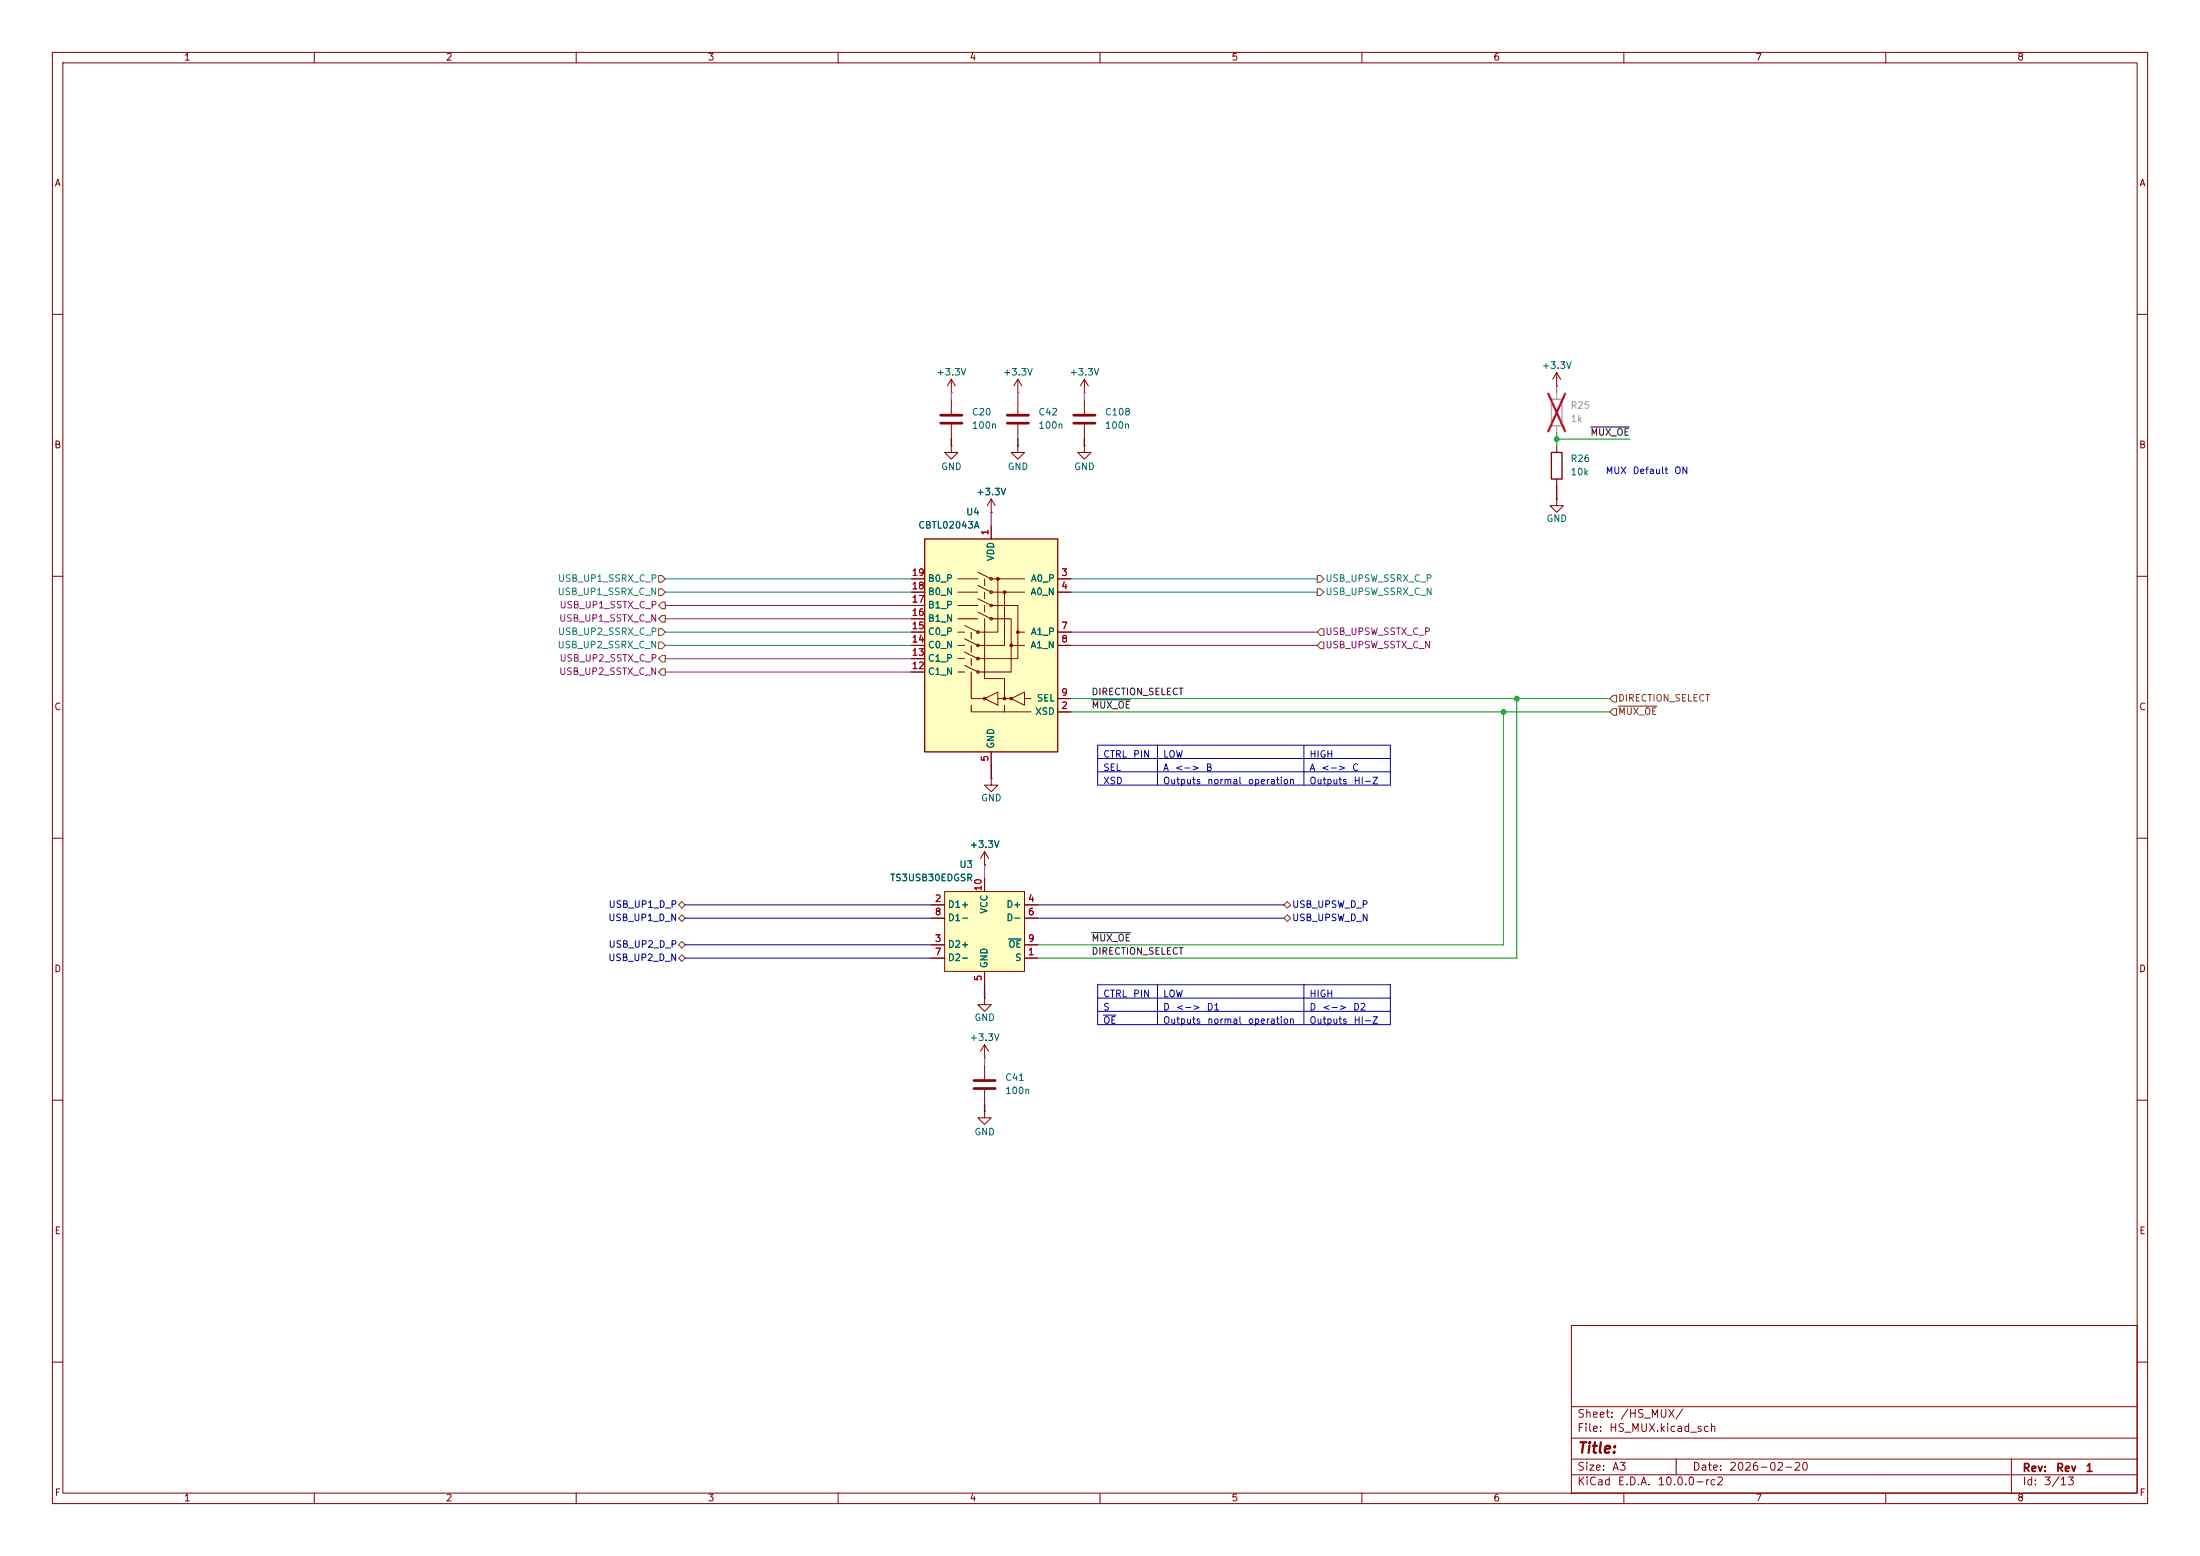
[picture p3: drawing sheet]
<svg xmlns="http://www.w3.org/2000/svg" width="420mm" height="297mm" viewBox="0 0 420 297" stroke-linecap="round" stroke-linejoin="round" font-family="sans-serif">
<g fill="none" stroke="#840000" stroke-width=".19">
<path d="M10 10h400v277h-400zM12 12h396v273h-396zM60 10v2M110 10v2M160 10v2M210 10v2M260 10v2M310 10v2M360 10v2M10 60h2M181.6 74.9h.1M181.6 72.4l-.8 1.3"/>
<path d="M181.6 72.4l.8 1.3M181.6 72.4v2.5M194.3 74.9h.1M194.3 72.4v2.5M194.3 76.2v2.8M194.3 72.4l-.8 1.3M194.3 72.4l.8 1.3M207 76.2v2.8M408 60h2M181.6 85.1v1.3h-1.3l1.3 1.2 1.3-1.2h-1.3M181.6 85.1h.1M194.3 85.1v1.3h-1.3l1.3 1.2 1.3-1.2h-1.3"/>
<path d="M194.3 85.1h.1M194.3 81v2.8M207 81v2.8M10 110h2M408 110h2M10 160h2M189.2 148.6v1.3h1.3l-1.3 1.2-1.2-1.2h1.2M189.2 148.6h.1M408 160h2M188 165.1h.1M188 162.6v2.5M188 162.6l-.8 1.2"/>
<path d="M188 162.6l.7 1.2M188 190.5v1.3h1.2l-1.2 1.2-1.3-1.2h1.3M188 190.5h.1M188 199.4l-.8 1.3M188 199.4l.7 1.3M188 199.4v2.5M10 210h2M188 201.9h.1M408 210h2M300 253h108v32h-108zM10 260h2M300 278.5h108"/>
<path d="M300 274.5h108M300 268.5h108M320 278.5v3M384 278.5v6.5M408 260h2M60 285v2M110 285v2M160 285v2M210 285v2M260 285v2M300 281.5h108M310 285v2"/>
<path d="M360 285v2"/>
</g>
<path d="M192.3 79.2h4M205 79.2h4M192.3 80.8h4M205 80.8h4" fill="none" stroke="#840000" stroke-width=".51"/>
<path d="M176.5 102.9h25.4v40.6h-25.4z" fill="#ffffc2"/>
<path d="M176.5 102.9h25.4v40.6h-25.4z" fill="none" stroke="#840000" stroke-width=".25"/>
<g fill="none" stroke="#840000" stroke-width=".19">
<path d="M181.6 76.2v2.8M207 74.9h.1M207 72.4l-.8 1.3M207 72.4l.8 1.3M207 72.4v2.5M181.6 81v2.8M189.2 97.8h.1M189.2 95.3v2.5M189.2 95.3l-.7 1.2M189.2 95.3l.8 1.2M207 85.1v1.3h-1.3l1.3 1.2 1.3-1.2h-1.3M207 85.1h.1"/>
<path d="M174 110.5h2.5M174 113h2.5M174 115.6h2.5M174 118.1h2.5M182.9 110.5h3.8M182.9 113h3.8M182.9 115.6h3.8M182.9 118.1h3.8M186.7 109.2l2.5 1.3h6.4M186.7 111.8l2.5 1.2h6.4M186.7 114.3l2.5 1.3h5.1v5.1h1.3M186.7 116.8l2.5 1.3h3.8v5.1h2.6"/>
<path d="M188 118.1v11.4h3.8v3.9h1.2M188 110.5v1.3M188 113v1.3M188 115.6v1.2M189.2 100.3v2.6M190.5 110.5v10.2h-3.8l-2.6-1.3M191.8 113v10.2h-5.1l-2.6-1.3M201.9 110.5h2.6M201.9 113h2.6M174 120.7h2.5M174 123.2h2.5M174 125.7h2.5"/>
<path d="M174 128.3h2.5M182.9 120.7h1.2M182.9 123.2h1.2M182.9 125.7h1.2M182.9 128.3h1.2M185.4 134.6v1.3h6.4M185.4 128.3v5.1h2.6M185.4 120.7v1.2M185.4 123.2v1.3M185.4 125.7v1.3M188 133.4l2.5-1.3v2.5zM190.5 133.4h1.3"/>
<path d="M191.8 134.6v1.3h5M193 123.2v5.1h-6.3l-2.6-1.3M193 133.4l2.6-1.3v2.5zM194.3 120.7v5h-7.6l-2.6-1.2M195.6 133.4h1.2M201.9 133.4h2.6M201.9 120.7h2.6M201.9 123.2h2.6M201.9 135.9h2.6M189.2 143.5v2.6M188 212.1v1.3h-1.3l1.3 1.2 1.2-1.2h-1.2M188 212.1h.1"/>
<path d="M188 203.2v2.8M188 208v2.8"/>
<circle cx="189.2" cy="118.1" r=".25"/>
<circle cx="189.2" cy="113" r=".25"/>
<circle cx="189.2" cy="110.5" r=".25"/>
<circle cx="189.2" cy="115.6" r=".25"/>
<circle cx="186.7" cy="125.7" r=".25"/>
<circle cx="186.7" cy="120.6" r=".25"/>
<circle cx="186.7" cy="128.3" r=".25"/>
<circle cx="186.7" cy="123.2" r=".25"/>
<circle cx="188" cy="133.3" r=".25"/>
<circle cx="193" cy="133.3" r=".25"/>
</g>
<g fill="#840000" stroke="#840000" stroke-width=".19">
<circle cx="194.3" cy="120.6" r=".25"/>
<circle cx="193" cy="123.2" r=".25"/>
<circle cx="191.8" cy="113" r=".25"/>
<circle cx="190.5" cy="110.5" r=".25"/>
<circle cx="191.8" cy="133.3" r=".25"/>
</g>
<path d="M179.6 79.2h4M179.6 80.8h4M185.9 207.8h4.1M185.9 206.2h4.1" fill="none" stroke="#840000" stroke-width=".51"/>
<path d="M180.3 170.2h15.3v15.2h-15.3z" fill="#ffffc2"/>
<g fill="none" stroke="#840000" stroke-width=".19">
<path d="M297.2 73.7h.1M297.2 71.1v2.6M297.2 71.1l-.8 1.3M297.2 71.1l.7 1.3M189.2 97.8h.1M297.2 95.3v1.2h1.2l-1.2 1.3-1.3-1.3h1.3M297.2 95.3h.1M297.2 85.1v1.3M297.2 91.4v1.3M174 110.5h2.5M174 113h2.5M174 118.1h2.5"/>
<path d="M174 115.6h2.5M189.2 100.3v2.6M201.9 110.5h2.6M201.9 113h2.6M174 120.7h2.5M174 123.2h2.5M174 128.3h2.5M174 125.7h2.5M201.9 135.9h2.6M201.9 120.7h2.6M201.9 123.2h2.6M201.9 133.4h2.6"/>
<path d="M189.2 143.5v2.6M177.8 172.7h2.5M177.8 175.3h2.5M180.3 170.2h15.3v15.2h-15.3zM188 165.1h.1M188 167.6v2.6M195.6 172.7h2.5M195.6 175.3h2.5M177.8 182.9h2.5M177.8 180.3h2.5M188 185.4v2.6M195.6 182.9h2.5"/>
<path d="M195.6 180.3h2.5"/>
</g>
<path d="M192.5 179.2h2.4" fill="none" stroke="#006464" stroke-width=".19"/>
<path d="M296.2 86.4h2v5h-2z" fill="none" stroke="#840000" stroke-width=".25"/>
<path d="M296.2 76.2h2v5.1h-2z" fill="none" stroke="#a1a1a1" stroke-width=".25"/>
<path d="M297.2 74.9v1.3M297.2 81.3v1.3" fill="none" stroke="#a1a1a1" stroke-width=".19"/>
<path d="M295.6 75.2l3.2 7.1M298.8 75.2l-3.2 7.1" fill="none" stroke="#e12e31" stroke-width=".46"/>
<g fill="none" stroke="#725600" stroke-width=".19">
<path d="M125.7 112.4h.7l.6 .6-.6 .7h-.7zM125.7 109.9h.7l.6 .6-.6 .6h-.7zM126.4 117.5h.6v1.2h-.6l-.7-.6zM126.4 114.9h.6v1.3h-.6l-.7-.6zM251.5 112.4h.6l.6 .6-.6 .7h-.6zM251.5 109.9h.6l.6 .6-.6 .6h-.6zM125.7 120h.7l.6 .7-.6 .6h-.7zM125.7 122.6h.7l.6 .6-.6 .6h-.7zM126.4 125.1h.6v1.3h-.6l-.7-.7zM126.4 127.6h.6v1.3h-.6l-.7-.6zM252.1 122.6h.6v1.2h-.6l-.6-.6zM252.1 120h.6v1.3h-.6l-.6-.6z"/>
<path d="M308 135.3h.6v1.2h-.6l-.7-.6zM308 132.7h.6v1.3h-.6l-.7-.6zM308.9 134.8h7.4M129.5 175.3l.7-.7 .6 .7-.6 .6zM130.2 172.1l.6 .6-.6 .7-.7-.7zM245.1 175.3l.6-.7 .7 .7-.7 .6zM245.7 172.1l.7 .6-.7 .7-.6-.7zM129.5 180.3l.7-.6 .6 .6-.6 .7zM130.2 182.2l.6 .7-.6 .6-.7-.6z"/>
</g>
<path d="M303.6 81.5h7.4M208.4 133.6h7.4M208.4 178h7.4" fill="none" stroke="#0f0f0f" stroke-width=".19"/>
<path d="M209.5 142.2h55.9v7.7h-55.9zM209.5 144.8h55.9M209.5 147.3h55.9M221 142.2v7.7M248.9 142.2v7.7M209.5 190.5h55.9M209.5 193h55.9M209.5 188h55.9v7.6h-55.9zM210.6 193.8h2.5M221 188v7.6M248.9 188v7.6" fill="none" stroke="#0000c2" stroke-width=".19"/>
<path d="M127 110.5h47M127 113h47M204.5 110.5h47M204.5 113h47M127 123.2h47M127 120.7h47" fill="none" stroke="#008484" stroke-width=".19"/>
<path d="M181.6 83.8v1.3M194.3 83.8v1.3M207 83.8v1.3M297.2 92.7v2.6M189.2 146.1v2.5M188 188v2.5M188 210.8v1.3" fill="none" stroke="#000" stroke-width=".25"/>
<path d="M127 118.1h47M127 115.6h47M127 128.3h47M127 125.7h47M204.5 120.7h47M204.5 123.2h47" fill="none" stroke="#840084" stroke-width=".19"/>
<path d="M130.8 175.3h47M130.8 172.7h47M198.1 175.3h47M198.1 172.7h47M130.8 180.3h47M130.8 182.9h47" fill="none" stroke="#000084" stroke-width=".19"/>
<path d="M181.6 74.9v1.3M194.3 74.9v1.3M207 74.9v1.3M297.2 73.7v1.2M189.2 97.8v2.5M188 165.1v2.5M188 201.9v1.3" fill="none" stroke="#f0f" stroke-width=".25"/>
<path d="M297.2 83.8h13.9M297.2 82.6v2.5M204.5 135.9h102.8M204.5 133.4h102.8M287 135.9v44.4h-88.9M289.6 133.4v49.5h-91.5" fill="none" stroke="#009600" stroke-width=".19"/>
<g fill="#009600" stroke="#009600" stroke-width=".19">
<circle cx="297.2" cy="83.8" r=".46"/>
<circle cx="289.6" cy="133.4" r=".46"/>
<circle cx="287" cy="135.9" r=".46"/>
</g>
<text font-size="2" fill="#840000" x="301" y="277.9">Title:</text>
<g font-size="1.5" fill="#840000">
<text x="301" y="273.7">File:</text>
<text x="301" y="271">Sheet:</text>
<text x="307.1" y="273.7">HS_MUX.kicad_sch</text>
<text x="309.2" y="271">/HS_MUX/</text>
<text x="301" y="281.1">Size:</text>
<text x="307.6" y="281.1">A3</text>
<text x="323" y="281.1">Date:</text>
<text x="330" y="281.1">2026-02-20</text>
<text x="386" y="281.3">Rev:</text>
<text x="392.4" y="281.3">Rev</text>
<text x="398" y="281.3">1</text>
<text x="301" y="283.9">KiCad</text>
<text x="308.7" y="283.9">E.D.A.</text>
<text x="316.3" y="283.9">10.0.0-rc2</text>
<text x="386" y="283.9">Id:</text>
<text x="390.1" y="283.9">3/13</text>
</g>
<g font-size="1.3" fill="#840000">
<text x="35" y="11.9">1</text>
<text x="85" y="11.9">2</text>
<text x="135" y="11.9">3</text>
<text x="185" y="11.9">4</text>
<text x="235" y="11.9">5</text>
<text x="285" y="11.9">6</text>
<text x="335" y="11.9">7</text>
<text x="385" y="11.9">8</text>
<text x="10.3" y="35.9">A</text>
<text x="408.3" y="35.9">A</text>
<text x="10.3" y="85.9">B</text>
<text x="408.2" y="85.9">B</text>
<text x="10.3" y="135.9">C</text>
<text x="408.2" y="135.9">C</text>
<text x="10.3" y="185.9">D</text>
<text x="408.2" y="185.9">D</text>
<text x="10.3" y="235.9">E</text>
<text x="408.3" y="235.9">E</text>
<text x="10.3" y="285.9">F</text>
<text x="35" y="286.9">1</text>
<text x="85" y="286.9">2</text>
<text x="135" y="286.9">3</text>
<text x="185" y="286.9">4</text>
<text x="235" y="286.9">5</text>
<text x="285" y="286.9">6</text>
<text x="335" y="286.9">7</text>
<text x="385" y="286.9">8</text>
<text x="408.3" y="285.9">F</text>
</g>
<g font-size="1.3" fill="#006464">
<text x="178.7" y="72">+3.3V</text>
<text x="191.4" y="72">+3.3V</text>
<text x="204.1" y="72">+3.3V</text>
<text x="294.2" y="70.7">+3.3V</text>
<text x="185.4" y="82.1">100n</text>
<text x="185.4" y="79.6">C20</text>
<text x="198.1" y="82.1">100n</text>
<text x="198.1" y="79.6">C42</text>
<text x="210.8" y="79.6">C108</text>
<text x="210.8" y="82.1">100n</text>
<text x="299.7" y="88.5">R26</text>
<text x="179.6" y="90">GND</text>
<text x="186.3" y="94.8">+3.3V</text>
<text x="192.3" y="90">GND</text>
<text x="205" y="90">GND</text>
<text x="299.7" y="91">10k</text>
<text x="175.2" y="101.2">CBTL02043A</text>
<text x="184.3" y="98.7">U4</text>
<text x="295.1" y="99.9">GND</text>
<text x="190.1" y="107.2" transform="rotate(-90 190.1 107.2)">VDD</text>
<text x="177" y="113.9">B0_N</text>
<text x="177" y="111.4">B0_P</text>
<text x="196.6" y="113.9">A0_N</text>
<text x="196.7" y="111.4">A0_P</text>
<text x="177" y="119">B1_N</text>
<text x="177" y="116.4">B1_P</text>
<text x="177" y="124.1">C0_N</text>
<text x="177" y="121.5">C0_P</text>
<text x="196.6" y="124.1">A1_N</text>
<text x="196.7" y="121.5">A1_P</text>
<text x="177" y="129.1">C1_N</text>
<text x="177" y="126.6">C1_P</text>
<text x="197.5" y="136.8">XSD</text>
<text x="197.8" y="134.2">SEL</text>
<text x="190.1" y="143" transform="rotate(-90 190.1 143)">GND</text>
<text x="187.2" y="153.3">GND</text>
<text x="183.1" y="166">U3</text>
<text x="185" y="162.2">+3.3V</text>
<text x="169.8" y="168.5">TS3USB30EDGSR</text>
<text x="180.8" y="173.6">D1+</text>
<text x="192" y="173.6">D+</text>
<text x="180.8" y="176.1">D1-</text>
<text x="188.8" y="174.5" transform="rotate(-90 188.8 174.5)">VCC</text>
<text x="192" y="176.1">D-</text>
<text x="180.8" y="181.2">D2+</text>
<text x="180.8" y="183.7">D2-</text>
<text x="188.8" y="184.9" transform="rotate(-90 188.8 184.9)">GND</text>
<text x="192.4" y="181.2">OE</text>
<text x="193.7" y="183.7">S</text>
<text x="185.9" y="195.2">GND</text>
<text x="185" y="199">+3.3V</text>
<text x="191.8" y="209.1">100n</text>
<text x="191.8" y="206.6">C41</text>
<text x="185.9" y="217">GND</text>
</g>
<g font-size="1.3" fill="#989898">
<text x="299.7" y="78.3">R25</text>
<text x="299.7" y="80.9">1k</text>
</g>
<g font-size="1.3" fill="#0f0f0f">
<text x="303.5" y="83.5">MUX_OE</text>
<text x="208.3" y="133">DIRECTION_SELECT</text>
<text x="208.3" y="135.5">MUX_OE</text>
<text x="208.3" y="180">MUX_OE</text>
<text x="208.3" y="182.5">DIRECTION_SELECT</text>
</g>
<g font-size="1.3" fill="#0000c2">
<text x="306.4" y="90.8">MUX</text>
<text x="311.6" y="90.8">Default</text>
<text x="319.5" y="90.8">ON</text>
<text x="210.5" y="144.9">CTRL</text>
<text x="210.5" y="147.5">SEL</text>
<text x="210.5" y="150">XSD</text>
<text x="216.2" y="144.9">PIN</text>
<text x="221.9" y="144.9">LOW</text>
<text x="221.9" y="147.5">A</text>
<text x="221.9" y="150">Outputs</text>
<text x="224.2" y="147.5">&lt;-&gt;</text>
<text x="230.1" y="147.5">B</text>
<text x="230.4" y="150">normal</text>
<text x="238.1" y="150">operation</text>
<text x="249.9" y="144.9">HIGH</text>
<text x="249.9" y="147.5">A</text>
<text x="249.9" y="150">Outputs</text>
<text x="252.1" y="147.5">&lt;-&gt;</text>
<text x="258" y="147.5">C</text>
<text x="258.3" y="150">HI-Z</text>
<text x="210.5" y="190.6">CTRL</text>
<text x="216.2" y="190.6">PIN</text>
<text x="221.9" y="190.6">LOW</text>
<text x="249.9" y="190.6">HIGH</text>
<text x="210.5" y="193.2">S</text>
<text x="210.5" y="195.7">OE</text>
<text x="221.9" y="193.2">D</text>
<text x="221.9" y="195.7">Outputs</text>
<text x="224.4" y="193.2">&lt;-&gt;</text>
<text x="230.3" y="193.2">D1</text>
<text x="230.4" y="195.7">normal</text>
<text x="238.1" y="195.7">operation</text>
<text x="249.9" y="193.2">D</text>
<text x="249.9" y="195.7">Outputs</text>
<text x="252.3" y="193.2">&lt;-&gt;</text>
<text x="258.2" y="193.2">D2</text>
<text x="258.3" y="195.7">HI-Z</text>
</g>
<g font-size="1.3" fill="#a90000">
<text x="189" y="102.3" transform="rotate(-90 189 102.3)">1</text>
<text x="173.9" y="112.8">18</text>
<text x="173.9" y="110.2">19</text>
<text x="202.5" y="110.2">3</text>
<text x="202.5" y="112.8">4</text>
<text x="173.9" y="117.9">16</text>
<text x="173.9" y="115.3">17</text>
<text x="173.9" y="125.5">13</text>
<text x="173.9" y="122.9">14</text>
<text x="173.9" y="120.4">15</text>
<text x="202.5" y="120.4">7</text>
<text x="202.5" y="122.9">8</text>
<text x="173.9" y="128">12</text>
<text x="202.5" y="135.6">2</text>
<text x="202.5" y="133.1">9</text>
<text x="189" y="145.5" transform="rotate(-90 189 145.5)">5</text>
<text x="178.4" y="172.5">2</text>
<text x="187.7" y="170.2" transform="rotate(-90 187.7 170.2)">10</text>
<text x="196.1" y="172.5">4</text>
<text x="178.4" y="175">8</text>
<text x="196.1" y="175">6</text>
<text x="178.4" y="180.1">3</text>
<text x="178.4" y="182.6">7</text>
<text x="196.1" y="182.6">1</text>
<text x="196.1" y="180.1">9</text>
<text x="187.7" y="187.4" transform="rotate(-90 187.7 187.4)">5</text>
</g>
<g font-size="1.3" fill="#008484">
<text x="106.3" y="113.9">USB_UP1_SSRX_C_N</text>
<text x="106.4" y="111.4">USB_UP1_SSRX_C_P</text>
<text x="252.9" y="113.9">USB_UPSW_SSRX_C_N</text>
<text x="252.9" y="111.4">USB_UPSW_SSRX_C_P</text>
<text x="106.3" y="124.1">USB_UP2_SSRX_C_N</text>
<text x="106.4" y="121.5">USB_UP2_SSRX_C_P</text>
</g>
<g font-size="1.3" fill="#840084">
<text x="106.6" y="119">USB_UP1_SSTX_C_N</text>
<text x="106.7" y="116.4">USB_UP1_SSTX_C_P</text>
<text x="252.9" y="124.1">USB_UPSW_SSTX_C_N</text>
<text x="252.9" y="121.5">USB_UPSW_SSTX_C_P</text>
<text x="106.6" y="129.1">USB_UP2_SSTX_C_N</text>
<text x="106.7" y="126.6">USB_UP2_SSTX_C_P</text>
</g>
<g font-size="1.3" fill="#725600">
<text x="308.8" y="136.8">MUX_OE</text>
<text x="308.8" y="134.2">DIRECTION_SELECT</text>
</g>
<g font-size="1.3" fill="#000084">
<text x="116.1" y="173.6">USB_UP1_D_P</text>
<text x="246.6" y="173.6">USB_UPSW_D_P</text>
<text x="116" y="176.1">USB_UP1_D_N</text>
<text x="246.6" y="176.1">USB_UPSW_D_N</text>
<text x="116" y="183.7">USB_UP2_D_N</text>
<text x="116.1" y="181.2">USB_UP2_D_P</text>
</g>
</svg>
